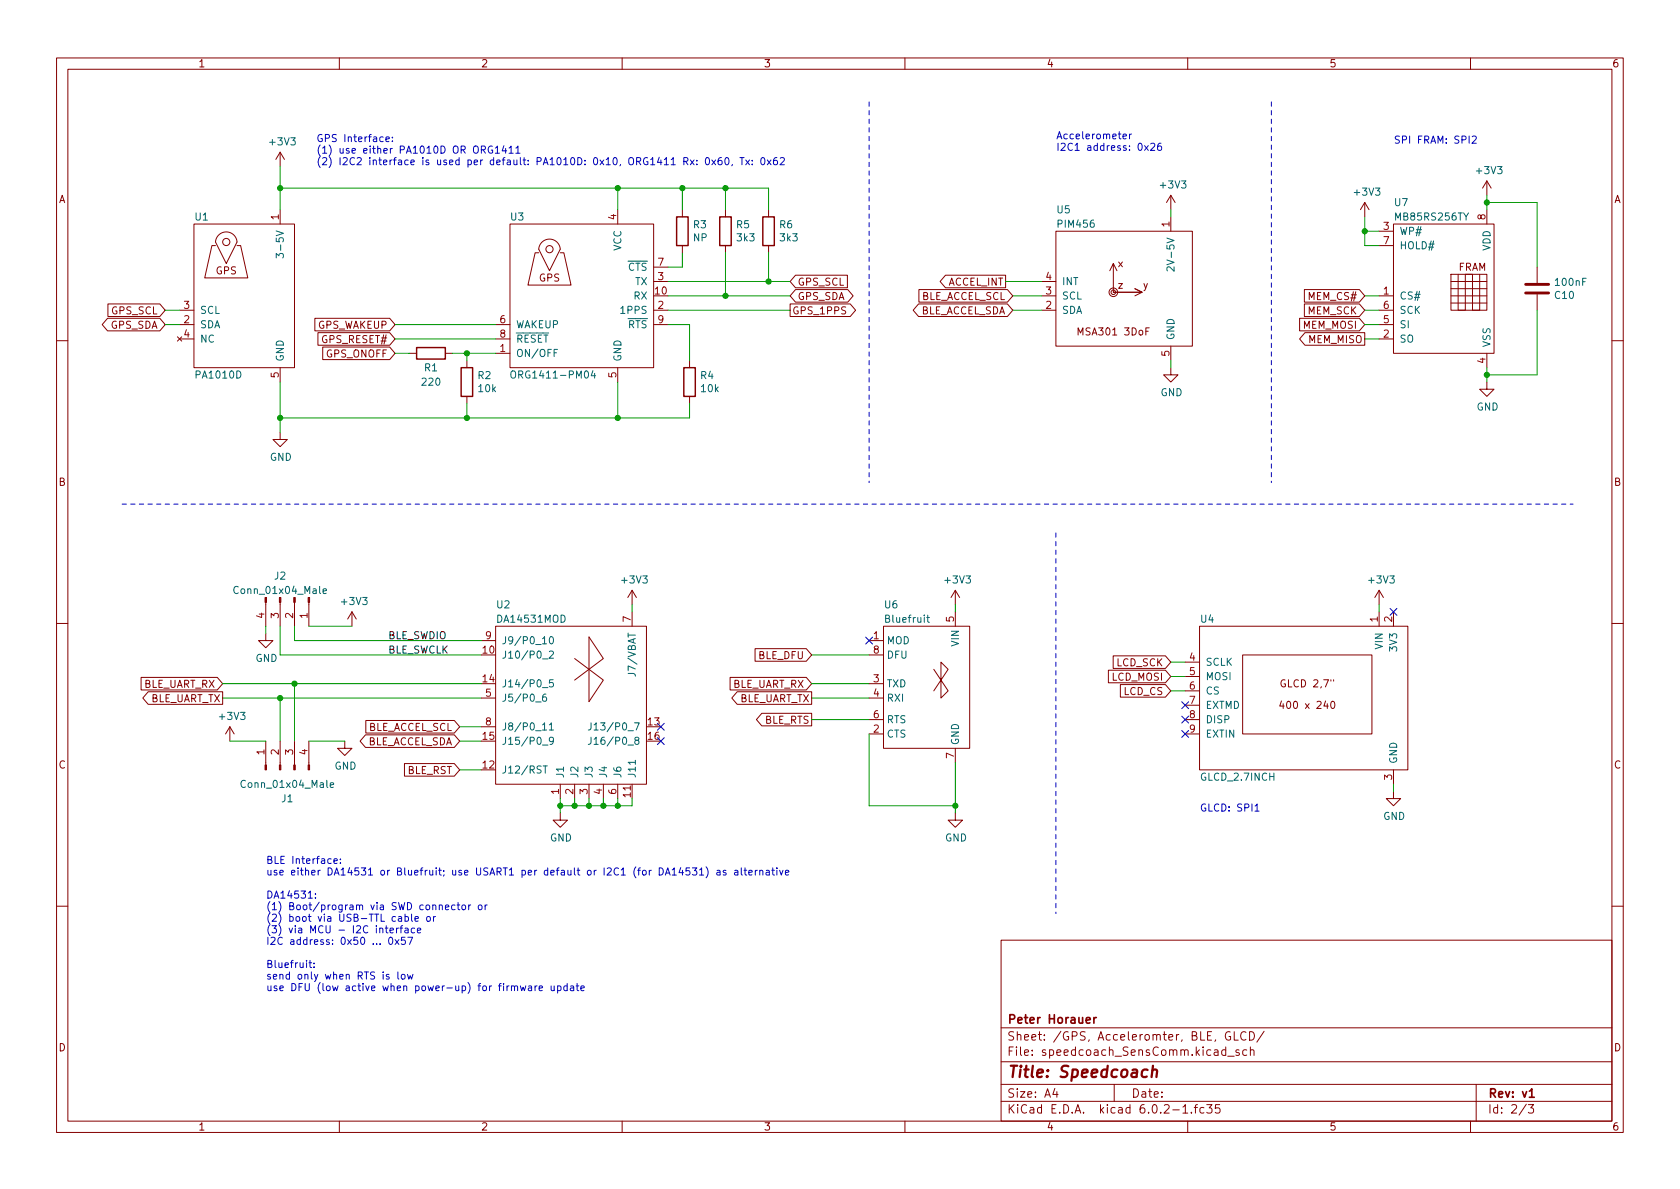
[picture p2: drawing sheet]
<svg xmlns="http://www.w3.org/2000/svg" width="297mm" height="210mm" viewBox="0 0 297 210" stroke-linecap="round" stroke-linejoin="round" font-family="sans-serif">
<g fill="none" stroke="#840000" stroke-width=".18">
<path d="M10 10.2h277v190.1h-277zM12 12.2h273v186.1h-273zM60 10.2v2M110 10.2v2M160 10.2v2M210 10.2v2M260 10.2v2M34.3 39.6h17.8v25.4h-17.8zM49.5 26.9v2.6M49.5 37.1v2.5M49.5 26.9l-.7 1.3M49.5 26.9l.8 1.3"/>
<path d="M90.2 39.6h25.4v25.4h-25.4zM109.2 37.1v2.5M120.6 37.1v1.2M128.3 37.1v1.2M135.9 37.1v1.2M207 34.5l-.8 1.3M207 34.5v2.6M207 38.3v2.6M207 34.5l.8 1.3M241.3 35.8l-.8 1.3M241.3 35.8v2.5M241.3 35.8l.8 1.3"/>
<path d="M246.4 39.6h17.8v22.9h-17.8zM262.9 32l-.8 1.3M262.9 32v2.5M262.9 37.1v2.5M262.9 32l.8 1.3M19 56.3h9.3l.9 1.1-.9 1.1h-9.3l-.9-1.1zM19.1 53.7h9.2l.9 1.2-.9 1.1h-9.2zM31.4 59.6l.7 .7M31.7 54.9h2.6M31.7 57.4h2.6M31.7 59.9h2.6M32.1 59.6l-.7 .7"/>
<path d="M38.1 43.4h-.6l-1.3 5.7h7.6l-1.3-5.7h-.6M38.7 41.5a1.91 1.91 0 0 1 2-.4 1.91 1.91 0 0 1 1.2 1.7l-1.9 3.8-1.9-3.8 .2-.7zM55.7 56.3h13.2l.9 1.1-.9 1.1h-13.2zM56.2 58.8h12.7l.9 1.1-.9 1.1h-12.7zM87.6 57.4h2.6M87.6 59.9h2.6M95.2 44.7h-.6l-1.3 5.7h7.7l-1.3-5.7h-.6M95.8 42.8a1.91 1.91 0 0 1 2-.4 1.91 1.91 0 0 1 1.3 1.7l-1.9 3.8-2-3.8 .2-.8zM115.6 54.9h2.5M115.6 49.8h2.5M115.6 57.4h2.5M115.6 47.2h2.5"/>
<path d="M120.6 43.4v1.3M128.3 43.4v1.3M135.9 43.4v1.3M139.7 53.7h10.6l1 1.2-1 1.1h-10.6zM140.7 51.2h9.2l.9 1.1-.9 1.1h-9.2l-1-1.1zM140.7 48.7h9.1v2.2h-9.1l-1-1.1zM162.4 53.7h15.7l1 1.2-1 1.1h-15.7l-.9-1.1zM162.5 51.2h15.6l1 1.1-1 1.1h-15.6zM167.2 48.7h10.6v2.2h-10.6l-1-1.1zM184.1 54.9h2.6M184.1 49.8h2.6M184.1 52.3h2.6"/>
<path d="M186.7 40.9h24.1v20.3h-24.1zM196.2 47.9l.6-1.3v5.1h5.1l-1.2-.7M196.8 48.5h.1M196.8 46.6l.7 1.3M201.9 51.7l-1.2 .6M203.2 58h-.6v1.2M229.8 56.3h10.5l1 1.1-1 1.1h-10.5zM230.6 51.2h9.7l1 1.1-1 1.1h-9.7zM230.6 53.7h9.7l1 1.2-1 1.1h-9.7zM230.7 58.8h10.6v2.2h-10.6l-.9-1.1zM243.8 54.9h2.6M243.8 57.4h2.6"/>
<path d="M243.8 59.9h2.6M243.8 52.3h2.6M243.8 40.9h2.6M243.8 43.4h2.6M256.5 48.5h6.4v6.4h-6.4zM256.5 49.8h6.4M256.5 53.6h6.4M256.5 52.3h6.4M256.5 51h6.4M257.8 48.5v6.4h1.3v-6.4h1.2v6.4h1.3v-6.4M271.8 47.2v2.8M271.8 52.1v2.8"/>
<path d="M10 60.2h2M49.5 76.4v1.3h1.3l-1.3 1.3-1.2-1.3h1.2M49.5 65v2.6M57.1 61.4h11.8l.9 1.1-.9 1.1h-11.8zM72.4 62.5h1.3M78.7 62.5h1.3M82.5 63.7v1.3M82.5 70.1v1.3M87.6 62.5h2.6M109.2 65v2.6M121.9 63.7v1.3M121.9 70.1v1.3"/>
<path d="M207 65v1.3h1.3l-1.3 1.3-1.3-1.3h1.3M207 61.2v2.5M262.9 67.6v1.2h1.3l-1.3 1.3-1.3-1.3h1.3M262.9 62.5v2.5M285 60.2h2M10 110.2h2M24.9 119.8h13.5l1 1.1-1 1.1h-13.5zM47 112v1.3h1.3l-1.3 1.2-1.3-1.2h1.3M47 106.5v4.2M49.5 106.5v4.2M52.1 106.5v4.2M54.6 106.5v4.2"/>
<path d="M62.2 108.2l-.7 1.3M62.2 108.2v2.5M62.2 108.2l.8 1.3M85.1 113.3h2.5M87.6 110.7h26.7v28h-26.7zM101.6 116.5l5.1 3.8-2.6 3.8v-11.5l2.6 3.9-5.1 3.8M111.8 104.4v2.5M111.8 108.2v2.5M111.8 104.4l-.8 1.3M111.8 104.4l.7 1.3M129.1 119.8h13.5l.9 1.1-.9 1.1h-13.5zM133.5 114.7h9.1l.9 1.1-.9 1.1h-9.1z"/>
<path d="M153.7 113.3h2.5M153.7 115.8h2.5M156.2 110.7h15.2v21.6h-15.2zM165.1 118.4l2.5 3.8-1.2 1.2v-6.3l1.2 1.3-2.5 3.8M168.9 104.4l-.8 1.3M168.9 104.4v2.5M168.9 108.2v2.5M168.9 104.4l.8 1.3M196 118.5h10.1l.9 1.1-.9 1.1h-10.1zM196.8 116h9.3l.9 1.1-.9 1.1h-9.3zM209.5 117.1h2.6M209.5 119.6h2.6"/>
<path d="M212.1 110.7h36.8v25.4h-36.8zM219.7 115.8h22.9v14h-22.9zM243.8 104.4v2.5M243.8 108.2v2.5M243.8 104.4l-.7 1.3M243.8 104.4l.8 1.3M246.4 108.2v2.5M285 110.2h2M26.2 122.3h13.2v2.2h-13.2l-1-1.1zM40.6 128.5l-.7 1.3M40.6 128.5v2.6M40.6 128.5l.8 1.3"/>
<path d="M47 131.1v4.2M49.5 131.1v4.2M52.1 131.1v4.2M54.6 131.1v4.2M61 131.1v1.2h1.2l-1.2 1.3-1.3-1.3h1.3M64.6 129.9h15.7l1 1.2-1 1.1h-15.7l-.9-1.1zM64.7 127.4h15.6l1 1.1-1 1.1h-15.6zM71.5 135h8.8l1 1.1-1 1.1h-8.8zM85.1 123.4h2.5M85.1 128.5h2.5M99.1 138.7v2.5M101.6 138.7v2.5"/>
<path d="M104.1 138.7v2.5M106.7 138.7v2.5M109.2 138.7v2.5M111.8 138.7v2.5M130.3 122.3h13.2v2.2h-13.2l-.9-1.1zM134.7 126.1h8.8v2.3h-8.8l-1-1.2zM153.7 127.2h2.5M153.7 129.8h2.5M153.7 123.4h2.5M153.7 120.9h2.5M168.9 132.3v2.6M198.1 121.1h8l.9 1.1-.9 1.1h-8z"/>
<path d="M209.5 122.2h2.6M209.5 124.7h2.6M209.5 127.2h2.6M209.5 129.8h2.6M226.6 124l-.3 .9h.8M235.4 124.1l.2-.1a.68 .68 0 0 1 .4 .6 .68 .68 0 0 1-.4 .7l-.2-.1-.1-.4zM235.8 120.2v.2M246.4 139.9v1.3h1.2l-1.2 1.3-1.3-1.3h1.3M246.4 136.1v2.6M99.1 143.8v1.2h1.2l-1.2 1.3-1.3-1.3h1.3M168.9 143.8v1.2h1.3l-1.3 1.3-1.3-1.3h1.3M10 160.2h2"/>
<path d="M177 166.3h108v32h-108zM285 160.2h2M60 198.3v2M110 198.3v2M160 198.3v2M177 194.8h108M177 191.8h108M177 187.8h108M177 181.8h108M186.5 192.5l-.4 1h1M186.9 193v1M197 191.8v3"/>
<path d="M209.1 195.8l.5-.5v1.5M209.1 196.8h.9M210 198.3v2M210.6 196.7v.1M211.1 195.8h.6M211.7 195.3l-.3 .2v1.3M212.9 195.9l-.5-.1-.3 .3v.4l.2 .3h.6M213.4 195.3h.9l-.5 .6 .4 .1v.7l-.2 .1h-.4l-.2-.1M215.6 195.3h-.7v.7l.2-.1 .5 .1 .1 .2-.1 .5-.2 .1-.5-.1M216.7 185.7l-.4-.1-.3 .3v.4l.1 .3h.6M216.7 185.1v1.5M217.1 186.8h1.1"/>
<path d="M217.5 182.5a.74 .74 0 0 0-.9 .5 .74 .74 0 0 0 .5 .9l.5-.1v-.5h-.3M218.2 182.4v1.5h.7M219.1 185.7l-.4-.1-.2 .2 .1 .3 .5 .1v.4h-.6M220.3 182.6a.6 .6 0 0 0-.8 0 .6 .6 0 0 0-.1 .7 .56 .56 0 0 0 .3 .6 .56 .56 0 0 0 .6-.1M220.4 185.7l-.4-.1-.3 .3v.4l.2 .3h.5M220.9 182.4a.76 .76 0 0 1 .9 .8 .76 .76 0 0 1-.9 .7zM221.1 185.8l.2-.2 .3 .1 .1 .9M221.1 185.1v1.5M223.5 182.4l-1.3 1.9M260 198.3v2M261 191.8v6.5M269.9 195.3l-1.3 1.9"/>
<path d="M270.2 195.3h1l-.6 .6 .5 .1v.7l-.2 .1h-.5l-.2-.1"/>
<circle cx="40" cy="42.8" r=".63"/>
<circle cx="97.2" cy="44.1" r=".63"/>
<circle cx="196.8" cy="51.7" r=".76"/>
<circle cx="196.8" cy="51.7" r=".41"/>
</g>
<path d="M193.4 179.9v1M193.8 179.9l-.2 .1-.2 .2M192.1 180.4l.7-.1-.1-.3-.4-.1-.2 .2v.8h.6M270.4 193l.4-.5v1.5M270.4 194h.9" fill="none" stroke="#840000" stroke-width=".3"/>
<path d="M202.9 189.2a.66 .66 0 0 0-1 .3l-.1 .6 .2 .3 .2 .1 .6-.1M203.8 189.3a.49 .49 0 0 1 .8 .1l-.1 1.1M203.9 188.5l-.3 2" fill="none" stroke="#840000" stroke-width=".4"/>
<g fill="#840000" stroke="#840000" stroke-width=".18">
<path d="M54.5 135.3h.2v.8h-.2z"/>
<path d="M51.9 135.3h.3v.8h-.3z"/>
<path d="M49.4 135.3h.3v.8h-.3z"/>
<path d="M46.9 135.3h.2v.8h-.2z"/>
<path d="M46.9 105.7h.2v.8h-.2z"/>
<path d="M49.4 105.7h.3v.8h-.3z"/>
<path d="M51.9 105.7h.3v.8h-.3z"/>
<path d="M54.5 105.7h.2v.8h-.2z"/>
</g>
<g fill="none" stroke="#006464" stroke-width=".18">
<path d="M48.8 45.6v-.8l.5 .4 .1-.3h.6l.1 .2-.1 .5M207.6 47.2v.8l-.9-.8-.4 .2 .1 .5M90.5 65.7l.1-.1a.43 .43 0 0 1 .6 .4v.4a.42 .42 0 0 1-.5 .5 .42 .42 0 0 1-.4-.5v-.4zM98.6 61.8h-.6v1.3M104.8 65.5l-.3 .9h.8M105.1 66v.9M57.1 104.5l.6-.1v-.2l-.4-.1-.2 .2 .1 .6h.5M95.9 116.5h1M97.1 115.2l.5-.1 .3 .4-.8 .9h.8M97.3 112.6h.1a.68 .68 0 0 1 .5 .6 .68 .68 0 0 1-.5 .7 .84 .84 0 0 1-.1-1.3zM163.8 109.2h.5M164 108.8v1.1l.3 .1"/>
<path d="M58.4 138.8l.6-.1-.1-.2-.3-.1-.2 .2 .1 .6h.4M95.9 129.1h.7M95.9 121.6h1M95.9 131.8h1M96 135.4h.8M96.4 135.4v1.3M96.5 122.7l-.3 .1a.86 .86 0 0 0 0 1.2l.4-.1v-.4l-.2-.3h-.2l-.3 .3M97.1 128.2l.4-.4v1.3M97.1 129.1h.8M97.8 120.2h-.6l-.1 .6 .2-.1h.4l.2 .2-.1 .5-.2 .1-.5-.1M97.9 130.9l-.3 .2h-.2l-.3-.2 .1-.5h.4l.2 .1a.84 .84 0 0 1-.3 1.1h-.3M104.5 127.8v.9a.41 .41 0 0 1-.5 .4"/>
<path d="M104.5 130.4v.9a.41 .41 0 0 1-.5 .3M105 128.2l.4-.4v1.3M105 130.7l.4-.3v1.2M105 129.1h.8M105 131.6h.8M112.3 134.4v.8"/>
</g>
<path d="M119.6 38.3h2.1v5.1h-2.1zM127.3 38.3h2v5.1h-2zM134.9 38.3h2v5.1h-2zM73.7 61.5h5v2h-5zM81.5 65h2.1v5.1h-2.1zM120.9 65h2v5.1h-2z" fill="none" stroke="#840000" stroke-width=".25"/>
<path d="M269.7 51.8h4.1M269.7 50.3h4.1" fill="none" stroke="#840000" stroke-width=".51"/>
<g fill="none" stroke="#0000c2" stroke-width=".18">
<path d="M68.2 24.6l.6-.1v-.2l-.4-.1-.2 .2 .1 .6h.5M69.4 24.9v.1M69.4 24.3v.1M87 25.9a.59 .59 0 0 0-.7 .6 .59 .59 0 0 0 .7 .5l.1-.5h-.2M87.6 26.2l.3-.4v1.3M87.6 27.1h.7M89.1 25.8l-.3 .9h.8M89.4 26.2v.9M90 26.2l.4-.4v1.3M90 27.1h.7M91.2 26.2l.4-.4v1.3M91.2 27.1h.7"/>
<path d="M122.1 28.3l.6 .8M122.7 28.3l-.6 .8M123.2 29v.1M123.2 28.4v.1M124.8 28l.2-.1a.68 .68 0 0 1 .5 .6 .68 .68 0 0 1-.5 .6l-.2-.1-.1-.3zM125.9 28.3l.6 .8M126.5 28.3l-.6 .8M127.6 27.9h-.4a.86 .86 0 0 0 0 1.2l.4-.1 .1-.4-.3-.2h-.2l-.2 .2M128.3 28l.2-.1a.68 .68 0 0 1 .4 .6 .68 .68 0 0 1-.4 .6l-.2-.1-.1-.3zM129.5 29.1l-.1 .2M130.8 27.9h.8M131.2 27.9v1.2"/>
<path d="M131.9 28.3l.6 .8M132.5 28.3l-.6 .8M133 29v.1M133 28.4v.1M134.6 28l.2-.1a.68 .68 0 0 1 .5 .6 .68 .68 0 0 1-.5 .6l-.2-.1-.1-.3zM135.7 28.3l.6 .8M136.3 28.3l-.6 .8M137.4 27.9h-.4a.86 .86 0 0 0 0 1.2l.4-.1 .1-.4-.3-.2h-.2l-.2 .2M138 28l.4-.1 .3 .3-.8 .9h.8M198.6 24.1l.6-.1-.1-.2-.4-.1-.1 .2v.6h.5M199.7 23.7v.9M200.1 23.7l-.4 .2"/>
<path d="M202.4 25.8l.6 .8M203 25.8l-.6 .8M203.5 25.4l.4-.1 .3 .4-.8 .9h.8M205.3 25.3l-.4 .1a.86 .86 0 0 0 0 1.2l.4-.1 .1-.4-.2-.3h-.3l-.2 .3M260.3 24.2l.5-.1 .2 .3-.8 .9h.8M55.8 158.7v.1M55.8 158v.2M59 152.3l.6-.1v-.3l-.4-.1-.2 .2 .1 .6h.5M60.2 152.6v.1M60.2 151.9v.1M81 159.6v1.1l.3 .2M121.9 153.5h-.6v.6l.2-.1h.4l.1 .2-.1 .4-.1 .1-.5-.1"/>
<path d="M122.4 153.5h.8l-.4 .5 .3 .1v.5l-.1 .1-.6-.1M123.7 153.8l.4-.3v1.2M123.7 154.7h.7M124.8 153.3a1.46 1.46 0 0 1 0 1.9M126.8 154h.5v.7M127.3 154.2l-.4 .1-.2 .1 .2 .3h.4M128.3 154l-.3-.1-.1 .2v.2l.4 .1v.3h-.4M129.9 154h.5l.1 .7M130.5 154.2l-.5 .1-.1 .1 .1 .3h.5M131.1 153.5v1.1l.1 .1M131.6 153.9h.4M131.7 153.5v1.1l.3 .1"/>
<path d="M132.4 154.3l.6-.1-.1-.2-.3-.1-.2 .2 .1 .6h.4M133.5 153.9v.8M133.9 153.9l-.4 .2M134.3 154l.2-.1 .3 .1 .1 .7M134.3 153.9v.8M135.5 154h.5v.7M136 154.2l-.4 .1-.2 .1 .2 .3h.4M136.5 153.9h.4M136.6 153.5v1.1l.3 .1M137.4 153.5v.1M137.4 153.9v.8M137.8 153.9l.3 .8 .3-.8"/>
<path d="M138.9 154.3l.6-.1-.1-.2-.3-.1-.2 .2v.6h.5M221.9 142.5l.4-.3v1.2M221.9 143.4h.7M54.6 170.3h.5M54.8 169.8v1.1l.3 .2M55.5 171v.1M55.5 170.3v.1M68.1 164.1h.5M68.3 163.7v1.1l.3 .2M68.8 172.4l-.3-.1-.2 .2 .1 .2 .4 .1v.3h-.5M68.9 165.8l.1-.1a.68 .68 0 0 1 .5 .7 .68 .68 0 0 1-.5 .6 .84 .84 0 0 1-.1-1.2zM69 164.5l.6-.1-.1-.2-.4-.1-.1 .2v.6h.5"/>
<path d="M69.9 166.2l.6 .8M70.1 164.1v.9M70.3 171.9v1.1l.2 .1M70.5 164.1l-.4 .3M70.5 166.2l-.6 .8M70.7 164.1h.5M71 172.4l.2-.1 .4 .1v.5l-.1 .2h-.3l-.2-.1zM71.2 163.7l-.3 .2v1.1M71.6 162.1h.4l.2 .2-.1 .6h-.5M71.6 164.2h.5l.1 .8M71.6 165.7h-.6v.6l.1-.1 .5 .1 .1 .2-.1 .4-.2 .1-.4-.1M71.6 161.6v1.3"/>
<path d="M72 172.3l.3 .8 .2-.6 .3 .6 .2-.8M72.1 165.7h.9l-.6 1.3M72.2 164.4l-.5 .1-.1 .2 .1 .3 .5-.1M72.8 161.6v1.1l.2 .2M73.3 164.2l-.3-.1-.3 .3 .1 .5h.5M73.4 162.5l.6-.1-.1-.3h-.3l-.2 .2v.6h.5M73.8 164.5l.6-.1-.1-.2-.3-.1-.2 .2 .1 .6h.4M75.6 162.1h.3l.2 .2v.4l-.2 .2h-.3l-.2-.2zM76.6 162.1v.8M77 162.1l-.4 .2M78.8 160.5l.6-.2-.1-.2-.4-.1-.1 .2v.6h.5M80.4 160.1l-.3-.1-.3 .3 .2 .5h.4"/>
<path d="M80.8 160h.5M81.8 160.1l.3-.1 .2 .3v.3l-.2 .3-.3-.1-.1-.2zM82.9 160v.9M83.2 160l-.3 .3M84.7 160.1l.3-.1 .2 .3v.3l-.2 .3-.3-.1-.1-.2zM85.8 160v.9M86.1 160l-.3 .3M92 174.3l.2 .9 .3-.6 .2 .6 .3-.9M93.5 174.4h.4l.1 .8M94 174.6l-.4 .1-.2 .2 .2 .3 .4-.1M94.6 174.3v.9M95 174.3l-.4 .3"/>
<path d="M95.3 174.8l.6-.2v-.2l-.4-.1-.2 .2 .1 .6h.5M97.4 174.3l.1 .8 .3 .1 .2-.1M98 174.3v.9M98.6 174.4l.4-.1 .2 .3-.1 .5h-.5M98.6 174.3v1.3M100.3 174.4l-.4-.1-.2 .3 .1 .5h.5M100.3 173.9v1.3M100.9 174.4h.5v.8M101.4 174.6l-.4 .1-.2 .2 .2 .3 .4-.1M101.9 174.3h.4M102 173.9v1.1l.3 .2M102.7 174.8l.6-.2-.1-.2-.3-.1-.2 .2 .1 .6h.4"/>
</g>
<path d="M153.7 18v67.3M224.8 18v67.3M21.6 89.1h256.5M186.7 94.2v67.3" fill="none" stroke="#0000c2" stroke-width=".18" stroke-dasharray=".8 .8"/>
<g fill="none" stroke="#009600" stroke-width=".18">
<path d="M49.5 33.3h86.4v3.8M49.5 29.5v7.6M109.2 33.3v3.8M120.6 33.3v3.8M128.3 33.3v3.8M207 37.1v1.2M241.3 38.3v5.1h2.5M262.9 35.8h8.9v11.4M262.9 34.5v2.6M29.2 54.9h2.5M29.2 57.4h2.5M69.8 57.4h17.8"/>
<path d="M69.8 59.9h17.8M118.1 49.8h21.6M118.1 54.9h21.6M118.1 52.3h21.6M118.1 57.4h3.8v6.3M120.6 44.7v2.5h-2.5M128.3 44.7v7.6M135.9 44.7v5.1M177.8 49.8h6.3M179.1 54.9h5M179.1 52.3h5M241.3 54.9h2.5"/>
<path d="M241.3 52.3h2.5M241.3 57.4h2.5M241.3 59.9h2.5M241.3 40.9h2.5M271.8 54.9v11.4h-8.9M49.5 67.6v8.8M69.8 62.5h2.6M80 62.5h7.6M82.5 62.5v1.2M82.5 71.4v2.5M109.2 67.6v6.3M121.9 71.4v2.5h-72.4"/>
<path d="M207 63.7v1.3M262.9 65v2.6M47 110.7v1.3M49.5 110.7v5.1h35.6M52.1 110.7v2.6h33M54.6 110.7h7.6M111.8 106.9v1.3M143.5 115.8h10.2M168.9 106.9v1.3M207 117.1h2.5M207 119.6h2.5M243.8 106.9v1.3"/>
<path d="M39.4 123.4h45.7M39.4 120.9h45.7M40.6 131.1h6.4M49.5 123.4v7.7M52.1 120.9v10.2M54.6 131.1h6.4M81.3 128.5h3.8M81.3 131.1h3.8M81.3 136.1h3.8M143.5 123.4h10.2M143.5 120.9h10.2M143.5 127.2h10.2"/>
<path d="M153.7 129.8v12.7h15.2M168.9 134.9v8.9M207 122.2h2.5M246.4 138.7v1.2M99.1 141.2v2.6M101.6 141.2v1.3M104.1 141.2v1.3M106.7 141.2v1.3M109.2 141.2v1.3M111.8 141.2v1.3h-12.7"/>
</g>
<g fill="none" stroke="#000084" stroke-width=".18">
<path d="M153.1 112.7l1.2 1.2M154.3 112.7l-1.2 1.2M245.8 107.6l1.2 1.2M247 107.6l-1.2 1.2M116.2 127.9l1.2 1.2M116.2 130.4l1.2 1.3M117.4 127.9l-1.2 1.2M117.4 130.4l-1.2 1.3M208.9 126.6l1.3 1.3M208.9 124.1l1.3 1.2M208.9 129.2l1.3 1.2M210.2 126.6l-1.3 1.3"/>
<path d="M210.2 124.1l-1.3 1.2M210.2 129.2l-1.3 1.2"/>
</g>
<g fill="#009600" stroke="#009600" stroke-width=".18">
<circle cx="168.9" cy="142.5" r=".46"/>
<circle cx="49.5" cy="123.4" r=".46"/>
<circle cx="52.1" cy="120.9" r=".46"/>
<circle cx="49.5" cy="33.3" r=".46"/>
<circle cx="109.2" cy="33.3" r=".46"/>
<circle cx="82.5" cy="73.9" r=".46"/>
<circle cx="49.5" cy="73.9" r=".46"/>
<circle cx="82.5" cy="62.5" r=".46"/>
<circle cx="262.9" cy="66.3" r=".46"/>
<circle cx="262.9" cy="35.8" r=".46"/>
<circle cx="241.3" cy="40.9" r=".46"/>
<circle cx="109.2" cy="73.9" r=".46"/>
<circle cx="135.9" cy="49.8" r=".46"/>
<circle cx="128.3" cy="52.3" r=".46"/>
<circle cx="128.3" cy="33.3" r=".46"/>
<circle cx="120.6" cy="33.3" r=".46"/>
<circle cx="109.2" cy="142.5" r=".46"/>
<circle cx="99.1" cy="142.5" r=".46"/>
<circle cx="104.1" cy="142.5" r=".46"/>
<circle cx="106.7" cy="142.5" r=".46"/>
<circle cx="101.6" cy="142.5" r=".46"/>
</g>
<text font-size="2.8" fill="#840000" x="178" y="190.6">Title: Speedcoach</text>
<g font-size="2.1" fill="#840000">
<text x="178" y="184">Sheet: /GPS, Acceleromter, BLE, GLCD/</text>
<text x="178" y="181">Peter Horauer</text>
<text x="178" y="186.7">File: speedcoach_SensComm.kicad_sch</text>
<text x="178" y="196.9">KiCad E.D.A. kicad 6.0.2-1.fc35</text>
<text x="178" y="194.1">Size: A4</text>
<text x="200" y="194.1">Date:</text>
<text x="263" y="194.1">Rev: v1</text>
<text x="263" y="196.9">Id: 2/3</text>
</g>
<g font-size="1.8" fill="#840000">
<text x="35" y="11.9">1</text>
<text x="85" y="11.9">2</text>
<text x="135" y="11.9">3</text>
<text x="185" y="11.9">4</text>
<text x="235" y="11.9">5</text>
<text x="285" y="11.9">6</text>
<text x="10.3" y="35.9">A</text>
<text x="285.3" y="35.9">A</text>
<text x="197.6" y="47.2">x</text>
<text x="257.8" y="47.9">FRAM</text>
<text x="38.1" y="48.5">GPS</text>
<text x="95.3" y="49.8">GPS</text>
<text x="141" y="53">GPS_SDA</text>
<text x="141" y="50.5">GPS_SCL</text>
<text x="162.7" y="53">BLE_ACCEL_SCL</text>
<text x="167.6" y="50.5">ACCEL_INT</text>
<text x="197.7" y="51">z</text>
<text x="202.1" y="51">y</text>
<text x="231.5" y="53">MEM_CS#</text>
<text x="19.5" y="58.1">GPS_SDA</text>
<text x="19.7" y="55.6">GPS_SCL</text>
<text x="56" y="58.1">GPS_WAKEUP</text>
<text x="140" y="55.6">GPS_1PPS</text>
<text x="162.5" y="55.6">BLE_ACCEL_SDA</text>
<text x="191" y="59.3">MSA301 3DoF</text>
<text x="230.4" y="58.1">MEM_MOSI</text>
<text x="231.2" y="55.6">MEM_SCK</text>
<text x="57" y="60.7">GPS_RESET#</text>
<text x="57.7" y="63.2">GPS_ONOFF</text>
<text x="231.4" y="60.7">MEM_MISO</text>
<text x="10.3" y="85.9">B</text>
<text x="285.3" y="85.9">B</text>
<text x="134.1" y="116.5">BLE_DFU</text>
<text x="197.4" y="117.8">LCD_SCK</text>
<text x="25.2" y="121.6">BLE_UART_RX</text>
<text x="26.4" y="124.2">BLE_UART_TX</text>
<text x="129.4" y="121.6">BLE_UART_RX</text>
<text x="130.5" y="124.2">BLE_UART_TX</text>
<text x="196.6" y="120.4">LCD_MOSI</text>
<text x="198.7" y="122.9">LCD_CS</text>
<text x="226.7" y="121.5">GLCD 2,7&quot;</text>
<text x="227.2" y="125.3">400 x 240</text>
<text x="64.7" y="131.8">BLE_ACCEL_SDA</text>
<text x="64.9" y="129.2">BLE_ACCEL_SCL</text>
<text x="135.1" y="128">BLE_RTS</text>
<text x="10.3" y="135.9">C</text>
<text x="72" y="136.9">BLE_RST</text>
<text x="285.3" y="135.9">C</text>
<text x="10.3" y="185.9">D</text>
<text x="285.3" y="185.9">D</text>
<text x="35" y="199.9">1</text>
<text x="85" y="199.9">2</text>
<text x="135" y="199.9">3</text>
<text x="185" y="199.9">4</text>
<text x="235" y="199.9">5</text>
<text x="285" y="199.9">6</text>
</g>
<g font-size="1.8" fill="#006464">
<text x="47.8" y="25.7">+3V3</text>
<text x="205.3" y="33.3">+3V3</text>
<text x="239.6" y="34.6">+3V3</text>
<text x="261.2" y="30.8">+3V3</text>
<text x="34.5" y="39">U1</text>
<text x="90.3" y="39">U3</text>
<text x="122.6" y="40.4">R3</text>
<text x="130.2" y="40.4">R5</text>
<text x="137.9" y="40.4">R6</text>
<text x="186.9" y="37.7">U5</text>
<text x="187.2" y="40.3">PIM456</text>
<text x="246.6" y="36.4">U7</text>
<text x="246.9" y="39">MB85RS256TY</text>
<text x="247.4" y="41.5">WP#</text>
<text x="50.2" y="44.4" transform="rotate(-90 50.2 44.4)">3-5V</text>
<text x="109.6" y="47.9">~{CTS}</text>
<text x="109.9" y="44.4" transform="rotate(-90 109.9 44.4)">VCC</text>
<text x="122.6" y="42.7">NP</text>
<text x="130.4" y="42.7">3k3</text>
<text x="138" y="42.7">3k3</text>
<text x="207.6" y="46.8" transform="rotate(-90 207.6 46.8)">2V-5V</text>
<text x="247.4" y="44.1">HOLD#</text>
<text x="263.5" y="44.4" transform="rotate(-90 263.5 44.4)">VDD</text>
<text x="112.1" y="53">RX</text>
<text x="112.3" y="50.4">TX</text>
<text x="187.7" y="53">SCL</text>
<text x="187.7" y="50.4">INT</text>
<text x="247.4" y="53">CS#</text>
<text x="275" y="52.9">C10</text>
<text x="275.1" y="50.5">100nF</text>
<text x="35.3" y="58">SDA</text>
<text x="35.3" y="55.5">SCL</text>
<text x="91.2" y="58">WAKEUP</text>
<text x="109.6" y="58">~{RTS}</text>
<text x="110" y="55.5">1PPS</text>
<text x="187.7" y="55.5">SDA</text>
<text x="247.4" y="58">SI</text>
<text x="247.4" y="55.5">SCK</text>
<text x="35.3" y="60.6">NC</text>
<text x="50.2" y="64" transform="rotate(-90 50.2 64)">GND</text>
<text x="75.1" y="65.7">R1</text>
<text x="91.2" y="63.1">ON/OFF</text>
<text x="91.2" y="60.6">~{RESET}</text>
<text x="109.9" y="64" transform="rotate(-90 109.9 64)">GND</text>
<text x="207.6" y="60.2" transform="rotate(-90 207.6 60.2)">GND</text>
<text x="247.4" y="60.6">SO</text>
<text x="263.5" y="61.5" transform="rotate(-90 263.5 61.5)">VSS</text>
<text x="34.8" y="66.9">PA1010D</text>
<text x="74.7" y="68.2">220</text>
<text x="84.5" y="67">R2</text>
<text x="84.7" y="69.3">10k</text>
<text x="91.2" y="66.9">ORG1411-PM04</text>
<text x="123.9" y="67">R4</text>
<text x="124" y="69.3">10k</text>
<text x="205.2" y="70">GND</text>
<text x="261.1" y="72.6">GND</text>
<text x="47.7" y="81.5">GND</text>
<text x="41.9" y="105">Conn_01x04_Male</text>
<text x="48.5" y="102.5">J2</text>
<text x="60.5" y="107">+3V3</text>
<text x="87.8" y="107.6">U2</text>
<text x="110.1" y="103.2">+3V3</text>
<text x="156.4" y="107.6">U6</text>
<text x="167.2" y="103.2">+3V3</text>
<text x="242.1" y="103.2">+3V3</text>
<text x="88.1" y="110.1">DA14531MOD</text>
<text x="88.6" y="113.9">J9/P0_10</text>
<text x="156.7" y="113.9">MOD</text>
<text x="156.7" y="110.1">Bluefruit</text>
<text x="212.3" y="110.1">U4</text>
<text x="45.2" y="117">GND</text>
<text x="88.6" y="116.5">J10/P0_2</text>
<text x="112.4" y="119" transform="rotate(-90 112.4 119)">J7/VBAT</text>
<text x="156.7" y="116.5">DFU</text>
<text x="169.5" y="114.2" transform="rotate(-90 169.5 114.2)">VIN</text>
<text x="213.1" y="117.7">SCLK</text>
<text x="244.5" y="114.7" transform="rotate(-90 244.5 114.7)">VIN</text>
<text x="247" y="114.9" transform="rotate(-90 247 114.9)">3V3</text>
<text x="88.6" y="121.5">J14/P0_5</text>
<text x="88.6" y="124.1">J5/P0_6</text>
<text x="156.7" y="121.5">TXD</text>
<text x="156.7" y="124.1">RXI</text>
<text x="213.1" y="120.3">MOSI</text>
<text x="213.1" y="122.8">CS</text>
<text x="213.1" y="125.3">EXTMD</text>
<text x="38.9" y="127.3">+3V3</text>
<text x="88.6" y="131.7">J15/P0_9</text>
<text x="88.6" y="129.2">J8/P0_11</text>
<text x="105.7" y="129.2">J13/P0_7</text>
<text x="105.7" y="131.7">J16/P0_8</text>
<text x="156.7" y="130.4">CTS</text>
<text x="156.7" y="127.9">RTS</text>
<text x="169.5" y="131.8" transform="rotate(-90 169.5 131.8)">GND</text>
<text x="213.1" y="127.9">DISP</text>
<text x="213.1" y="130.4">EXTIN</text>
<text x="59.1" y="136.1">GND</text>
<text x="88.6" y="136.8">J12/RST</text>
<text x="99.7" y="137.7" transform="rotate(-90 99.7 137.7)">J1</text>
<text x="102.2" y="137.7" transform="rotate(-90 102.2 137.7)">J2</text>
<text x="104.8" y="137.7" transform="rotate(-90 104.8 137.7)">J3</text>
<text x="107.3" y="137.7" transform="rotate(-90 107.3 137.7)">J4</text>
<text x="109.9" y="137.7" transform="rotate(-90 109.9 137.7)">J6</text>
<text x="112.4" y="137.7" transform="rotate(-90 112.4 137.7)">J11</text>
<text x="247" y="135.1" transform="rotate(-90 247 135.1)">GND</text>
<text x="43.1" y="139.3">Conn_01x04_Male</text>
<text x="49.8" y="141.9">J1</text>
<text x="212.5" y="138">GLCD_2.7INCH</text>
<text x="97.2" y="148.8">GND</text>
<text x="167.1" y="148.8">GND</text>
<text x="244.5" y="145">GND</text>
</g>
<g font-size="1.8" fill="#0000c2">
<text x="55.9" y="25.1">GPS Interface:</text>
<text x="55.9" y="27.2">(1) use either PA1010D OR ORG1411</text>
<text x="55.9" y="29.2">(2) I2C2 interface is used per default: PA1010D: 0x10, ORG1411 Rx: 0x60, Tx: 0x62</text>
<text x="186.7" y="24.6">Accelerometer</text>
<text x="186.7" y="26.7">I2C1 address: 0x26</text>
<text x="246.4" y="25.4">SPI FRAM: SPI2</text>
<text x="212.1" y="143.5">GLCD: SPI1</text>
<text x="47" y="152.8">BLE Interface:</text>
<text x="47" y="154.8">use either DA14531 or Bluefruit; use USART1 per default or I2C1 (for DA14531) as alternative</text>
<text x="47" y="158.9">DA14531:</text>
<text x="47" y="160.9">(1) Boot/program via SWD connector or</text>
<text x="47" y="163">(2) boot via USB-TTL cable or</text>
<text x="47" y="165">(3) via MCU - I2C interface</text>
<text x="47" y="167.1">I2C address: 0x50 ... 0x57</text>
<text x="47" y="171.2">Bluefruit:</text>
<text x="47" y="173.2">send only when RTS is low</text>
<text x="47" y="175.2">use DFU (low active when power-up) for firmware update</text>
</g>
<g font-size="1.8" fill="#a90000">
<text x="49.3" y="38.8" transform="rotate(-90 49.3 38.8)">1</text>
<text x="109" y="38.8" transform="rotate(-90 109 38.8)">4</text>
<text x="206.8" y="40.1" transform="rotate(-90 206.8 40.1)">1</text>
<text x="244.6" y="40.6">3</text>
<text x="262.6" y="38.8" transform="rotate(-90 262.6 38.8)">8</text>
<text x="116.3" y="47">7</text>
<text x="244.6" y="43.2">7</text>
<text x="115.9" y="52.1">10</text>
<text x="116.3" y="49.5">3</text>
<text x="184.9" y="52.1">3</text>
<text x="184.9" y="49.5">4</text>
<text x="244.6" y="52.1">1</text>
<text x="32.5" y="57.1">2</text>
<text x="32.5" y="54.6">3</text>
<text x="32.5" y="59.7">4</text>
<text x="88.4" y="57.1">6</text>
<text x="88.4" y="59.7">8</text>
<text x="116.3" y="54.6">2</text>
<text x="116.3" y="57.1">9</text>
<text x="184.9" y="54.6">2</text>
<text x="244.6" y="59.7">2</text>
<text x="244.6" y="57.1">5</text>
<text x="244.6" y="54.6">6</text>
<text x="88.4" y="62.2">1</text>
<text x="206.8" y="63" transform="rotate(-90 206.8 63)">5</text>
<text x="262.6" y="64.2" transform="rotate(-90 262.6 64.2)">4</text>
<text x="49.3" y="66.8" transform="rotate(-90 49.3 66.8)">5</text>
<text x="109" y="66.8" transform="rotate(-90 109 66.8)">5</text>
<text x="46.7" y="109.3" transform="rotate(-90 46.7 109.3)">4</text>
<text x="49.3" y="109.3" transform="rotate(-90 49.3 109.3)">3</text>
<text x="51.8" y="109.3" transform="rotate(-90 51.8 109.3)">2</text>
<text x="54.4" y="109.3" transform="rotate(-90 54.4 109.3)">1</text>
<text x="85.9" y="113">9</text>
<text x="111.5" y="110" transform="rotate(-90 111.5 110)">7</text>
<text x="154.4" y="113">1</text>
<text x="168.7" y="110" transform="rotate(-90 168.7 110)">5</text>
<text x="243.6" y="110" transform="rotate(-90 243.6 110)">1</text>
<text x="246.1" y="110" transform="rotate(-90 246.1 110)">2</text>
<text x="85.4" y="115.6">10</text>
<text x="154.4" y="115.6">8</text>
<text x="210.3" y="116.8">4</text>
<text x="210.3" y="119.4">5</text>
<text x="85.4" y="120.6">14</text>
<text x="85.9" y="123.2">5</text>
<text x="154.4" y="120.6">3</text>
<text x="154.4" y="123.2">4</text>
<text x="210.3" y="121.9">6</text>
<text x="210.3" y="124.5">7</text>
<text x="85.4" y="130.8">15</text>
<text x="85.9" y="128.3">8</text>
<text x="114.6" y="128.3">13</text>
<text x="114.6" y="130.8">16</text>
<text x="154.4" y="129.5">2</text>
<text x="154.4" y="127">6</text>
<text x="210.3" y="127">8</text>
<text x="210.3" y="129.5">9</text>
<text x="46.7" y="133.5" transform="rotate(-90 46.7 133.5)">1</text>
<text x="49.3" y="133.5" transform="rotate(-90 49.3 133.5)">2</text>
<text x="51.8" y="133.5" transform="rotate(-90 51.8 133.5)">3</text>
<text x="54.4" y="133.5" transform="rotate(-90 54.4 133.5)">4</text>
<text x="85.4" y="135.9">12</text>
<text x="168.7" y="134.1" transform="rotate(-90 168.7 134.1)">7</text>
<text x="246.1" y="137.9" transform="rotate(-90 246.1 137.9)">3</text>
<text x="98.8" y="140.4" transform="rotate(-90 98.8 140.4)">1</text>
<text x="101.3" y="140.4" transform="rotate(-90 101.3 140.4)">2</text>
<text x="103.9" y="140.4" transform="rotate(-90 103.9 140.4)">3</text>
<text x="106.4" y="140.4" transform="rotate(-90 106.4 140.4)">4</text>
<text x="109" y="140.4" transform="rotate(-90 109 140.4)">6</text>
<text x="111.5" y="140.9" transform="rotate(-90 111.5 140.9)">11</text>
</g>
<g font-size="1.8" fill="#0f0f0f">
<text x="68.6" y="113">BLE_SWDIO</text>
<text x="68.6" y="115.6">BLE_SWCLK</text>
</g>
</svg>
